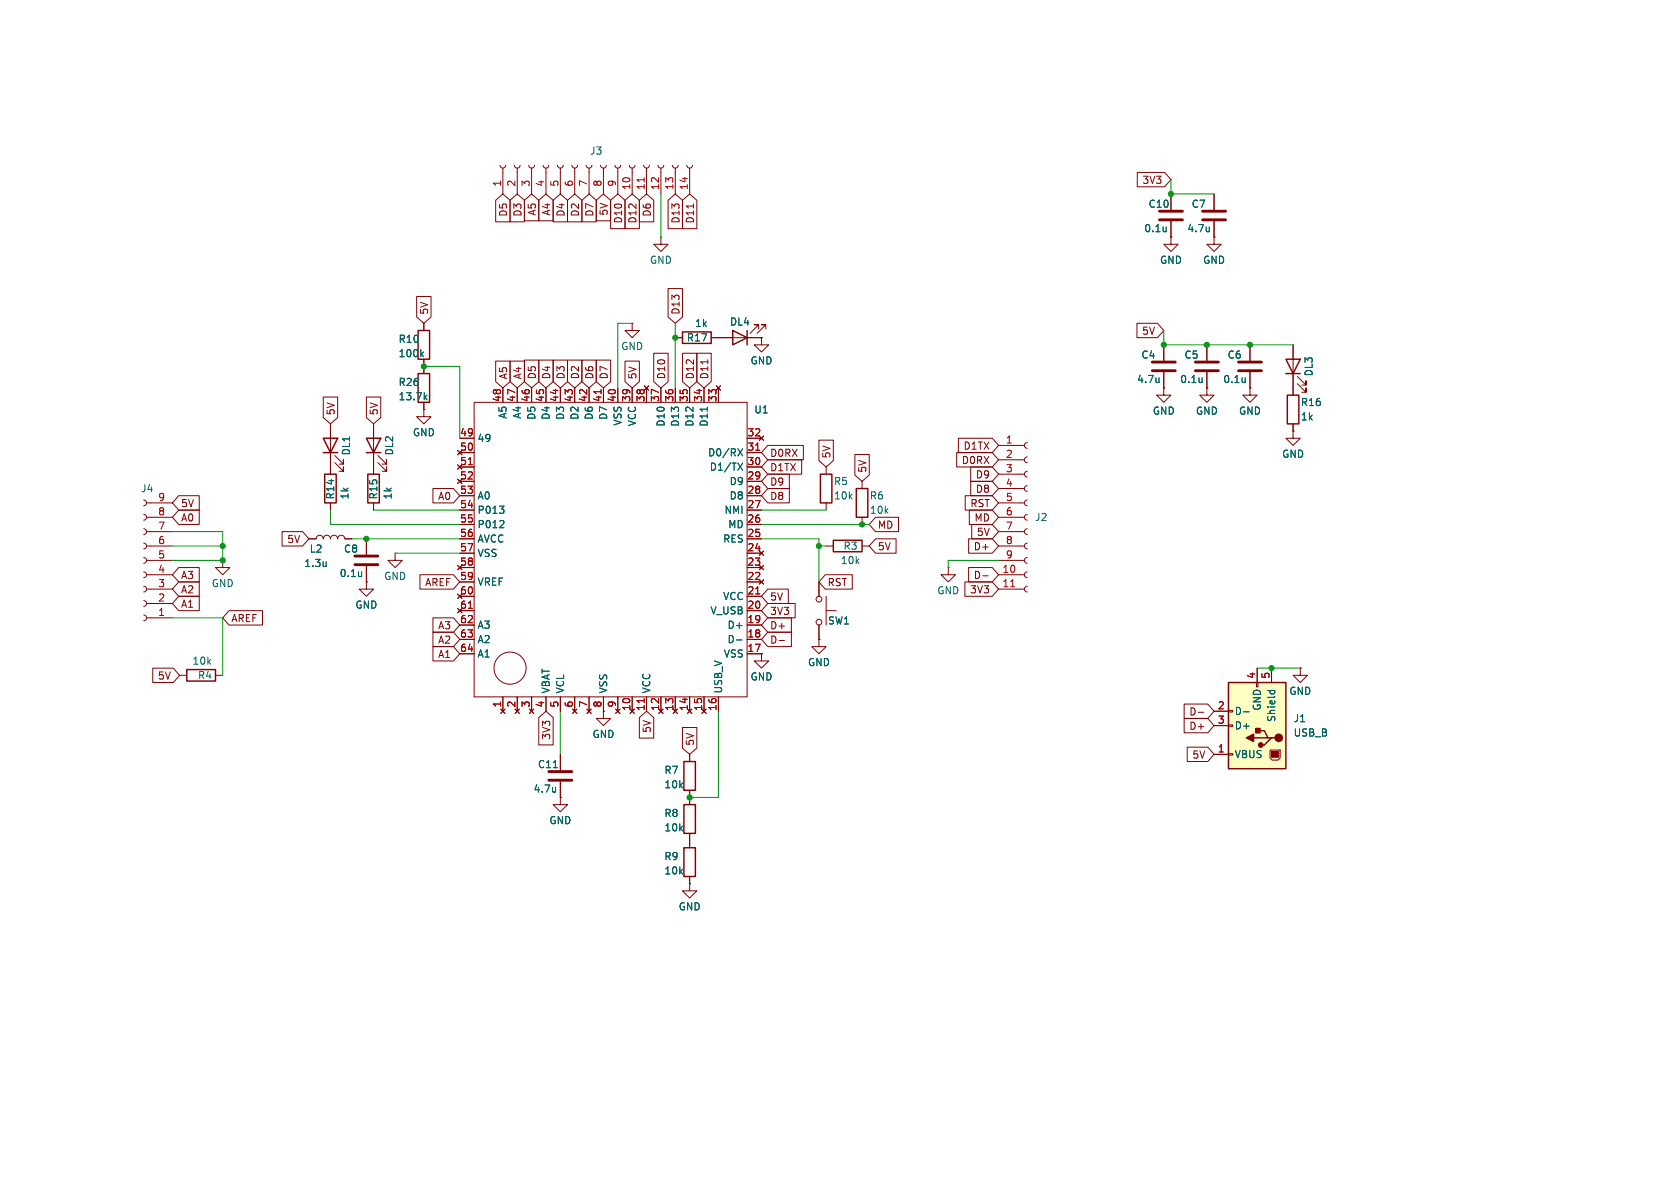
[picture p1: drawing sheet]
<svg xmlns="http://www.w3.org/2000/svg" width="297mm" height="210mm" viewBox="0 0 297 210" stroke-linecap="round" stroke-linejoin="round" font-family="sans-serif">
<path d="M73.9 58.4h2v5.1h-2zM120.6 58.7h5.1v2h-5.1zM129.5 58.4l2.6 1.3-2.6 1.3zM132.1 58.4v2.6M73.9 66h2v5.1h-2zM120.9 134.6h2v5.1h-2zM120.9 149.9h2v5h-2z" fill="none" stroke="#840000" stroke-width=".25"/>
<g fill="none" stroke="#840000" stroke-width=".18">
<path d="M74.9 57.2v1.2M119.4 59.7h1.2M125.7 59.7h8.9M134.1 58.2v-.8h-.8h.8l-1.5 1.5M134.6 59.7v1.3h1.3l-1.3 1.2-1.3-1.2h1.3M134.6 59.7h.1M135.4 58.2v-.8h-.8h.8l-1.5 1.5M74.9 63.5v2.5M74.9 71.1v1.3M81.3 77.5h2.5M83.8 71.1h48.3v52.1h-48.3zM88.9 68.6v2.5"/>
<path d="M91.4 68.6v2.5M94 68.6v2.5M96.5 68.6v2.5M99.1 68.6v2.5M101.6 68.6v2.5M104.1 68.6v2.5M106.7 68.6v2.5M109.2 68.6v2.5M111.8 68.6v2.5M113.9 68.2l.8 .8M114.3 68.6v2.5M114.7 68.2l-.8 .8"/>
<path d="M116.8 68.6v2.5M119.4 68.6v2.5M121.9 68.6v2.5M124.5 68.6v2.5M126.6 68.2l.8 .8M127 68.6v2.5M127.4 68.2l-.8 .8M132.1 77.5h2.5M134.2 77.1l.8 .8M135 77.1l-.8 .8M228.6 76.2v1.3h1.3l-1.3 1.2-1.3-1.2h1.3M228.6 76.2h.1"/>
<path d="M81.3 97.8h2.5M81.3 95.3h2.5M81.3 92.7h2.5M81.3 90.2h2.5M81.3 87.6h2.5M81.3 85.1h2.5M81.3 82.6h2.5M81.3 80h2.5M132.1 97.8h2.5M132.1 95.3h2.5M132.1 92.7h2.5M132.1 90.2h2.5"/>
<path d="M132.1 87.6h2.5M132.1 85.1h2.5M132.1 82.6h2.5M132.1 80h2.5M134.2 99.9l.8 .8M134.2 97.4l.8 .8M135 99.9l-.8 .8M135 97.4l-.8 .8M81.3 115.6h2.5M81.3 113h2.5M81.3 110.5h2.5M81.3 108h2.5"/>
<path d="M81.3 105.4h2.5M81.3 102.9h2.5M81.3 100.3h2.5M132.1 115.6h2.5M132.1 113h2.5M132.1 110.5h2.5M132.1 108h2.5M132.1 105.4h2.5M132.1 102.9h2.5M132.1 100.3h2.5M134.2 102.5l.8 .8M134.6 115.6v1.2h1.3l-1.3 1.3-1.3-1.3h1.3"/>
<path d="M134.6 115.6h.1M135 102.5l-.8 .8M144.8 113v1.3h1.2l-1.2 1.3-1.3-1.3h1.3M144.8 113h.1M144.8 102.9v2.5M144.8 110.5v2.5M146 108h1.8M146 105.4v5.1M88.5 125.3l.8 .8M88.9 123.2v2.5M89.3 125.3l-.8 .8M91.1 125.3l.7 .8"/>
<path d="M91.4 123.2v2.5M91.8 125.3l-.7 .8M93.6 125.3l.8 .8M94 123.2v2.5M94.4 125.3l-.8 .8M96.5 123.2v2.5M99.1 123.2v2.5M99.1 133.4v2.7M99.1 138.2v2.8M101.2 125.3l.8 .8M101.6 123.2v2.5M102 125.3l-.8 .8"/>
<path d="M103.8 125.3l.7 .8M104.1 123.2v2.5M104.5 125.3l-.7 .8M106.7 125.7v1.3h1.2l-1.2 1.3-1.3-1.3h1.3M106.7 125.7h.1M106.7 123.2v2.5M108.8 125.3l.8 .8M109.2 123.2v2.5M109.6 125.3l-.8 .8M111.8 123.2v2.5M114.3 123.2v2.5M116.5 125.3l.7 .8"/>
<path d="M116.8 123.2v2.5M117.2 125.3l-.7 .8M119.4 123.2v2.5M121.5 125.3l.8 .8M121.9 123.2v2.5M121.9 133.4v1.2M121.9 139.7v1.3M122.3 125.3l-.8 .8M124.5 123.2v2.5M127 123.2v2.5M99.1 141v1.2h1.2l-1.2 1.3-1.3-1.3h1.3M99.1 141h.1"/>
<path d="M121.9 156.2v1.3h1.3l-1.3 1.3-1.3-1.3h1.3M121.9 156.2h.1M121.9 148.6v1.3M121.9 154.9v1.3"/>
<circle cx="90.2" cy="118.1" r="2.84"/>
<circle cx="144.8" cy="105.9" r=".51"/>
<circle cx="144.8" cy="110" r=".51"/>
</g>
<g fill="none" stroke="#006464" stroke-width=".18">
<path d="M74.5 62.6l.4 .5M74.9 62.2l-.5 .5M75.1 70.2l.4 .5M75.5 69.8l-.5 .5M125 72v.7M130.4 79.3l.9 1.3M131.3 79.3l-.9 1.3M88.3 89.5h.8l-.4 .5M89 90l.1 .2-.1 .5M89 92.1l.1 .2-.1 .3-.7 .7h.8M130.4 81.9l.9 1.2M131.3 81.9l-.9 1.2"/>
<path d="M130.2 113.1h1M97.8 135.7h.8M98.2 139.2v.8M98.2 139.9v.1"/>
</g>
<path d="M97 137.9h4.1M97 136.4h4.1" fill="none" stroke="#840000" stroke-width=".51"/>
<path d="M106.3 68.9v.7M133.6 79.6h.7M82.8 82.1h.7M82.8 107.5h.7M133.6 105h.7M113.9 123.5v.7" fill="none" stroke="#a90000" stroke-width=".18"/>
<path d="M217.2 120.7h10.1v15.2h-10.1z" fill="#ffffc2"/>
<g fill="none" stroke="#840000" stroke-width=".25">
<path d="M57.1 77.5h2.6l-1.3 2.5zM64.8 77.5h2.5l-1.3 2.5zM227.3 63.5h2.6l-1.3 2.5zM227.3 66h2.6M227.6 69.9h2v5h-2zM57.1 80h2.6M57.4 83.8h2v5.1h-2zM64.8 80h2.5M65 83.8h2.1v5.1h-2.1zM145 83.8h2.1v5.1h-2.1zM147.3 95.5h5.1v2h-5.1zM151.4 86.4h2v5h-2z"/>
<path d="M33 118.4h5.1v2h-5.1zM217.2 120.7h10.1v15.2h-10.1zM221.6 130.4h2.6M222.2 129.2h1.3l.7 1.2h.6M225.4 130.4h-.6l-1.3 1.3h-.6M120.9 142.2h2v5.1h-2z"/>
</g>
<g fill="#840000" stroke="#840000" stroke-width=".25">
<path d="M220.3 130.4l1.3-.6v1.3z"/>
<path d="M222 128.8h.8v.7h-.8z"/>
<circle cx="226.1" cy="130.4" r=".63"/>
<circle cx="222.9" cy="131.7" r=".38"/>
</g>
<path d="M224.8 132.8h1.3v1.1h-1.3z" fill="#840000" stroke="#840000" stroke-width=".18"/>
<g fill="none" stroke="#840000" stroke-width=".18">
<path d="M87.6 35.4l1.3-1.1 1.3 1.1v3.8h-2.6zM88.4 29.2l.1 .4 .4 .1 .4-.1 .1-.4M88.9 29.7v4.6M90.2 35.4l1.2-1.1 1.3 1.1v3.8h-2.5zM90.9 29.2l.2 .4 .3 .1 .4-.1 .1-.4M91.4 29.7v4.6M92.7 35.4l1.3-1.1 1.3 1.1v3.6h-2.6zM93.5 29.2l.1 .4 .4 .1 .3-.1 .2-.4M94 29.7v4.6M95.2 35.4l1.3-1.1 1.3 1.1v3.6h-2.6zM96 29.2l.2 .4 .3 .1 .4-.1 .1-.4M96.5 29.7v4.6"/>
<path d="M97.8 35.4l1.3-1.1 1.2 1.1v3.8h-2.5zM98.6 29.2l.1 .4 .4 .1 .3-.1 .2-.4M99.1 29.7v4.6M100.3 35.4l1.3-1.1 1.3 1.1v3.8h-2.6zM101.1 29.2l.1 .4 .4 .1 .4-.1 .1-.4M101.6 29.7v4.6M102.9 35.4l1.2-1.1 1.3 1.1v3.8h-2.5zM103.6 29.2l.2 .4 .3 .1 .4-.1 .1-.4M104.1 29.7v4.6M105.4 35.4l1.3-1.1 1.3 1.1v3.6h-2.6zM106.2 29.2l.1 .4 .4 .1 .3-.1 .2-.4M106.7 29.7v4.6"/>
<path d="M107.9 35.4l1.3-1.1 1.3 1.1v5h-2.6zM108.7 29.2l.2 .4 .3 .1 .4-.1 .1-.4M109.2 29.7v4.6M110.5 35.4l1.3-1.1 1.2 1.1v5h-2.5zM111.3 29.2l.1 .4 .4 .1 .3-.1 .2-.4M111.8 29.7v4.6M113 35.4l1.3-1.1 1.3 1.1v3.8h-2.6zM113.8 29.2l.1 .4 .4 .1 .4-.1 .1-.4M114.3 29.7v4.6M116.3 29.2l.2 .4 .3 .1 .4-.1 .1-.4M116.8 29.7v4.6M118.1 35.4l1.3-1.1 1.3 1.1v5h-2.6z"/>
<path d="M118.9 29.2l.1 .4 .4 .1 .3-.1 .2-.4M119.4 29.7v4.6M120.6 35.4l1.3-1.1 1.3 1.1v5h-2.6zM121.4 29.2l.2 .4 .3 .1 .4-.1 .1-.4M121.9 29.7v4.6M122.6 36.1v.7M201.1 30.5h4.8l1.1 1.3-1.1 1.2h-4.8zM207 34.3v2.8M207 39.1v2.8M214.6 34.3v2.8M214.6 39.1v2.8M73.7 52.4h2.5v3.6l-1.3 1.2-1.2-1.2z"/>
<path d="M74.9 57.2v1.2M111.8 57.2v1.2h1.2l-1.2 1.3-1.3-1.3h1.3M111.8 57.2h.1M116.8 41.9v1.3h1.3l-1.3 1.3-1.2-1.3h1.2M116.8 41.9h.1M118.1 51h2.6v5l-1.3 1.2-1.3-1.2zM119.4 59.7h1.2M125.7 59.7h3.8M132.1 59.7h2.5M134.6 59.7h.1M201 57.1h3.6l1.1 1.3-1.1 1.3h-3.6zM207 41.9v1.3h1.3l-1.3 1.3-1.3-1.3h1.3"/>
<path d="M207 41.9h.1M214.6 41.9v1.3h1.3l-1.3 1.3-1.2-1.3h1.2M214.6 41.9h.1M57.1 70.2h2.6v3.6l-1.3 1.1-1.3-1.1zM58.4 74.9v8.9M64.8 70.2h2.5v3.6l-1.3 1.1-1.2-1.1zM66 74.9v8.9M74.9 72.4v1.3h1.3l-1.3 1.2-1.2-1.2h1.2M74.9 72.4h.1M74.9 63.5v2.5M74.9 71.1v1.3M81.3 77.5h2.5"/>
<path d="M87.6 63.8h2.6v3.7l-1.3 1.1-1.3-1.1zM88.9 68.6v2.5M90.2 63.8h2.5v3.7l-1.3 1.1-1.2-1.1zM91.4 68.6v2.5M92.7 63.7h2.6v3.8l-1.3 1.1-1.3-1.1zM94 68.6v2.5M95.2 63.7h2.6v3.8l-1.3 1.1-1.3-1.1zM96.5 68.6v2.5M97.8 63.7h2.5v3.8l-1.2 1.1-1.3-1.1zM99.1 68.6v2.5M100.3 63.7h2.6v3.8l-1.3 1.1-1.3-1.1zM101.6 68.6v2.5"/>
<path d="M102.9 63.7h2.5v3.8l-1.3 1.1-1.2-1.1zM104.1 68.6v2.5M105.4 63.7h2.6v3.8l-1.3 1.1-1.3-1.1zM106.7 68.6v2.5M109.2 68.6v2.5M110.5 63.8h2.5v3.7l-1.2 1.1-1.3-1.1zM111.8 68.6v2.5M113.9 68.2l.8 .8M114.3 68.6v2.5M114.7 68.2l-.8 .8M115.6 62.4h2.5v5.1l-1.3 1.1-1.2-1.1zM116.8 68.6v2.5"/>
<path d="M119.4 68.6v2.5M120.6 62.4h2.6v5.1l-1.3 1.1-1.3-1.1zM121.9 68.6v2.5M123.2 62.4h2.5v5.1l-1.2 1.1-1.3-1.1zM124.5 68.6v2.5M125.1 63.6v.7M126.6 68.2l.8 .8M127 68.6v2.5M127.4 68.2l-.8 .8M132.1 77.5h2.5M134.2 77.1l.8 .8M135 77.1l-.8 .8"/>
<path d="M135.7 78.7h6.3v2.6h-6.3l-1.1-1.3zM144.8 77.8h2.5v3.6l-1.3 1.2-1.2-1.2zM169.4 77.5h6l1.1 1.2-1.1 1.3h-6zM176.5 78.7h4.6M181.6 78.2l-.3 .2-.2 .3 .2 .4 .3 .1M205.7 68.6v1.3h1.3l-1.3 1.2-1.2-1.2h1.2M205.7 68.6h.1M205.7 61v2.8M205.7 65.8v2.8M213.4 68.6v1.3h1.2l-1.2 1.2-1.3-1.2h1.3M213.4 68.6h.1M213.4 61v2.8"/>
<path d="M213.4 65.8v2.8M221 68.6v1.3h1.2l-1.2 1.2-1.3-1.2h1.3M221 68.6h.1M221 61v2.8M221 65.8v2.8M228.6 76.2h.1M228.6 61v8.9M228.6 74.9v1.3M229.4 67.8l1.5 1.5v-.7v.7h-.8M229.4 66.5l1.5 1.6v-.8v.8h-.8M25.4 88.4l.4 .1 .1 .4-.1 .4-.4 .1M25.4 90.9l.4 .2 .1 .3-.1 .4-.4 .1"/>
<path d="M25.4 93.5l.4 .1 .1 .4-.1 .3-.4 .2M25.4 96l.4 .2 .1 .3-.1 .4-.4 .1M25.4 98.6l.4 .1 .1 .4-.1 .3-.4 .2M25.9 99.1h4.6M25.9 96.5h4.6M25.9 94h4.6M25.9 91.4h4.6M25.9 88.9h4.6M31.6 90.2h3.6v2.5h-3.6l-1.1-1.3zM31.6 87.6h3.6v2.6h-3.6l-1.1-1.3zM39.4 99.1v1.2h1.2l-1.2 1.3-1.3-1.3h1.3M39.4 99.1h.1"/>
<path d="M49.9 94h3.6l1.1 1.3-1.1 1.2h-3.6zM54.6 95.3h1.3a.64 .64 0 0 1 .6-.7 .64 .64 0 0 1 .6 .7 .64 .64 0 0 1 .7-.7 .64 .64 0 0 1 .6 .7 .64 .64 0 0 1 .7-.7 .64 .64 0 0 1 .6 .7 .64 .64 0 0 1 .6-.7 .64 .64 0 0 1 .7 .7h1.2M58.4 88.9v1.3M59.2 81.8l1.5 1.5v-.7v.7h-.8M59.2 80.5l1.5 1.5v-.7v.7h-.8M64.8 95.3v2.7M66 88.9v1.3M66.8 81.8l1.5 1.5v-.7v.7h-.7M66.8 80.5l1.5 1.5v-.7v.7h-.7M69.8 97.8v1.3h1.3l-1.3 1.2-1.2-1.2h1.2M69.8 97.8h.1M76.5 86.4h3.7l1.1 1.2-1.1 1.3h-3.7z"/>
<path d="M81.3 95.3h2.5M81.3 97.8h2.5M81.3 92.7h2.5M81.3 90.2h2.5M81.3 87.6h2.5M81.3 85.1h2.5M81.3 82.6h2.5M81.3 80h2.5M132.1 95.3h2.5M132.1 97.8h2.5M132.1 92.7h2.5M132.1 90.2h2.5"/>
<path d="M132.1 87.6h2.5M132.1 85.1h2.5M132.1 82.6h2.5M132.1 80h2.5M134.2 99.9l.8 .8M134.2 97.4l.8 .8M135 99.9l-.8 .8M135 97.4l-.8 .8M135.7 86.4h3.8v2.5h-3.8l-1.1-1.3zM135.7 81.3h6v2.5h-6l-1.1-1.2zM135.7 83.8h3.8v2.6h-3.8l-1.1-1.3zM146 96.5h1.3"/>
<path d="M146 82.6v1.2M146 88.9v1.3M151.1 80.3h2.6v3.7l-1.3 1.1-1.3-1.1zM152.4 96.5h1.3M152.4 85.1v1.3M152.4 91.4v1.3M154.8 95.2h3.6v2.6h-3.6l-1.1-1.3zM154.8 91.4h4v2.6h-4l-1.1-1.3zM169.1 80h6.3l1.1 1.3-1.1 1.3h-6.3zM170.6 87.6h4.8l1.1 1.3-1.1 1.3h-4.8zM171.2 95.2h4.2l1.1 1.3-1.1 1.3h-4.2zM171.4 90.2h4l1.1 1.2-1.1 1.3h-4z"/>
<path d="M171.6 82.5h3.8l1.1 1.3-1.1 1.3h-3.8zM171.6 85.1h3.8l1.1 1.3-1.1 1.2h-3.8zM171.8 92.7h3.6l1.1 1.3-1.1 1.3h-3.6zM176.5 99.1h4.6M176.5 96.5h4.6M176.5 94h4.6M176.5 91.4h4.6M176.5 88.9h4.6M176.5 86.4h4.6M176.5 83.8h4.6M176.5 81.3h4.6M181.6 98.6l-.3 .1-.2 .4 .2 .3 .3 .2"/>
<path d="M181.6 96l-.3 .2-.2 .3 .2 .4 .3 .1M181.6 93.5l-.3 .1-.2 .4 .2 .3 .3 .2M181.6 90.9l-.3 .2-.2 .3 .2 .4 .3 .1M181.6 88.4l-.3 .1-.2 .4 .2 .4 .3 .1M181.6 85.9l-.3 .1-.2 .4 .2 .3 .3 .2M181.6 83.3l-.3 .2-.2 .3 .2 .4 .3 .1M181.6 80.8l-.3 .1-.2 .4 .2 .3 .3 .2M25.4 101.1l.4 .1 .1 .4-.1 .4-.4 .1M25.4 103.6l.4 .2 .1 .3-.1 .4-.4 .1M25.4 106.2l.4 .1 .1 .4-.1 .3-.4 .2M25.4 108.7l.4 .2 .1 .3-.1 .4-.4 .1M25.9 104.1h4.6"/>
<path d="M25.9 101.6h4.6M25.9 106.7h4.6M25.9 109.2h4.6M27 118.1h3.6l1.1 1.3-1.1 1.3h-3.6zM31.6 100.3h3.6v2.6h-3.6l-1.1-1.3zM31.6 102.9h3.6v2.5h-3.6l-1.1-1.3zM31.6 105.4h3.6v2.6h-3.6l-1.1-1.3zM31.7 119.4h1.3M38.1 119.4h1.3M40.5 107.9h5.9v2.6h-5.9l-1.1-1.3zM64.8 102.9v1.2h1.2l-1.2 1.3-1.3-1.3h1.3M64.8 102.9h.1"/>
<path d="M64.8 100.1v2.8M74.2 101.6h6l1.1 1.3-1.1 1.2h-6zM76.5 114.3h3.7l1.1 1.3-1.1 1.2h-3.7zM76.5 109.2h3.7l1.1 1.3-1.1 1.3h-3.7zM76.5 111.8h3.7l1.1 1.2-1.1 1.3h-3.7zM81.3 115.6h2.5M81.3 113h2.5M81.3 110.5h2.5M81.3 108h2.5M81.3 105.4h2.5M81.3 102.9h2.5M81.3 100.3h2.5"/>
<path d="M132.1 115.6h2.5M132.1 113h2.5M132.1 110.5h2.5M132.1 108h2.5M132.1 105.4h2.5M132.1 102.9h2.5M132.1 100.3h2.5M134.2 102.5l.8 .8M134.6 115.6h.1M135 102.5l-.8 .8M135.7 106.7h4.9v2.5h-4.9l-1.1-1.2zM135.7 111.8h4.2v2.5h-4.2l-1.1-1.3z"/>
<path d="M135.7 109.2h4.2v2.6h-4.2l-1.1-1.3zM135.7 104.1h3.7v2.6h-3.7l-1.1-1.3zM137.7 113.2h1M144.8 113h.1M144.8 102.9v2.5M144.8 110.5v2.5M145.9 101.6h4.8v2.5h-4.8l-1.1-1.2zM167.6 100.3v1.3h1.3l-1.3 1.3-1.2-1.3h1.2M167.6 100.3h.1M170.6 102.9h4.8l1.1 1.2-1.1 1.3h-4.8zM171.2 100.3h4.2l1.1 1.3-1.1 1.3h-4.2zM173.7 101.8h1"/>
<path d="M176.5 104.1h4.6M176.5 101.6h4.6M181.6 103.6l-.3 .2-.2 .3 .2 .4 .3 .1M181.6 101.1l-.3 .1-.2 .4 .2 .4 .3 .1M222.2 118.1v2.6M224.8 118.1v2.6M229.9 118.1v1.3h1.2l-1.2 1.3-1.3-1.3h1.3M229.9 118.1h.1M88.5 125.3l.8 .8M88.9 123.2v2.5M89.3 125.3l-.8 .8M91.1 125.3l.7 .8"/>
<path d="M91.4 123.2v2.5M91.8 125.3l-.7 .8M93.6 125.3l.8 .8M94 123.2v2.5M94.4 125.3l-.8 .8M95.2 126.8l1.3-1.1 1.3 1.1v4.9h-2.6zM96.5 123.2v2.5M99.1 123.2v2.5M99.1 133.4v2.7M99.1 138.2v2.8M101.2 125.3l.8 .8M101.6 123.2v2.5"/>
<path d="M102 125.3l-.8 .8M103.8 125.3l.7 .8M104.1 123.2v2.5M104.5 125.3l-.7 .8M106.7 125.7h.1M106.7 123.2v2.5M108.8 125.3l.8 .8M109.2 123.2v2.5M109.6 125.3l-.8 .8M111.8 123.2v2.5M113 126.8l1.3-1.1 1.3 1.1v3.7h-2.6zM114.3 123.2v2.5"/>
<path d="M116.5 125.3l.7 .8M116.8 123.2v2.5M117.2 125.3l-.7 .8M119.4 123.2v2.5M120.6 128.6h2.6v3.6l-1.3 1.2-1.3-1.2zM121.5 125.3l.8 .8M121.9 123.2v2.5M121.9 133.4v1.2M121.9 139.7v2.5M122.3 125.3l-.8 .8M124.5 123.2v2.5M127 123.2v2.5"/>
<path d="M209.3 124.5h4.2l1.1 1.2-1.1 1.3h-4.2zM209.3 127h4.2l1.1 1.3-1.1 1.2h-4.2zM209.9 132.1h3.6l1.1 1.3-1.1 1.2h-3.6zM211.8 125.9h1M214.6 133.4h2.6M214.6 125.7h2.6M214.6 128.3h2.6M217.2 125.6h.7v.3h-.7zM217.2 128.1h.7v.3h-.7zM217.2 133.2h.7v.3h-.7zM222.1 120.7h.3v.7h-.3zM224.5 132.6h1.8v1.4l-.4 .4h-1l-.4-.4z"/>
<path d="M99.1 141h.1M121.9 156.2h.1M121.9 147.3v2.6M121.9 154.9v1.3"/>
</g>
<g fill="none" stroke="#006464" stroke-width=".18">
<path d="M206.2 40.1v.9M206.2 40.8l-.1 .1M213.8 40.1v.9M213.8 40.8l-.1 .1M74.5 62.6l.4 .5M74.9 62.2l-.5 .5M75.1 70.2l.4 .5M75.5 69.8l-.5 .5M125 72v.7M130.4 79.3l.9 1.3M131.3 79.3l-.9 1.3M204.9 66.8v.8"/>
<path d="M204.9 67.5l-.1 .1M212.5 66.8v.8M212.5 67.5v.1M220.1 66.8v.8M220.1 67.5v.1M57.7 99.3v.8M88.3 89.5h.8l-.4 .5M89 90l.1 .2-.1 .5M89 92.1l.1 .2-.1 .3-.7 .7h.8M130.4 81.9l.9 1.2M131.3 81.9l-.9 1.2M57.7 100l-.1 .1"/>
<path d="M63.9 101.1v.8M63.9 101.8v.1M130.2 113.1h1M97.8 135.7h.8M98.2 139.2v.8M98.2 139.9v.1M219.9 125.8h.9M224.1 122.1h1.3M224.6 122.1l-.1 .3M225.3 122.1l.1 .3"/>
</g>
<path d="M113.9 31.4v.7M106.3 68.9v.7M133.6 79.6h.7M82.8 82.1h.7M82.8 107.5h.7M133.6 105h.7M178.7 103.7h.7M113.9 123.5v.7" fill="none" stroke="#a90000" stroke-width=".18"/>
<path d="M205 38.9h4M205 37.3h4M212.6 38.9h4.1M212.6 37.3h4.1M203.7 65.5h4.1M203.7 64h4.1M211.3 65.5h4.1M211.3 64h4.1M218.9 65.5h4.1M218.9 64h4.1M62.7 99.8h4.1M62.7 98.3h4.1" fill="none" stroke="#840000" stroke-width=".51"/>
<g fill="none" stroke="#009600" stroke-width=".18">
<path d="M116.8 34.3v7.6M207 31.8v2.5h7.6M111.8 57.2h-2.6v11.4M119.4 57.2v11.4M205.7 58.4v2.6h22.9M74.9 64.8h6.4v12.7M30.5 94h8.9v5.1h-8.9M30.5 96.5h8.9M58.4 90.2v2.5h22.9M62.2 95.3h19.1M66 90.2h15.3M69.8 97.8h11.5"/>
<path d="M134.6 95.3h10.2v7.6M134.6 92.7h19.1M134.6 90.2h11.4M144.8 96.5h1.2M176.5 99.1h-8.9v1.2M30.5 109.2h8.9v10.2M222.2 118.1h7.7M99.1 125.7v7.7M127 125.7v15.3h-5.1"/>
</g>
<g fill="#009600" stroke="#009600" stroke-width=".18">
<circle cx="64.8" cy="95.3" r=".46"/>
<circle cx="39.4" cy="96.5" r=".46"/>
<circle cx="39.4" cy="99.1" r=".46"/>
<circle cx="224.8" cy="118.1" r=".46"/>
<circle cx="119.4" cy="59.7" r=".46"/>
<circle cx="74.9" cy="64.8" r=".46"/>
<circle cx="121.9" cy="141" r=".46"/>
<circle cx="152.4" cy="92.7" r=".46"/>
<circle cx="144.8" cy="96.5" r=".46"/>
<circle cx="205.7" cy="61" r=".46"/>
<circle cx="207" cy="34.3" r=".46"/>
<circle cx="221" cy="61" r=".46"/>
<circle cx="213.4" cy="61" r=".46"/>
</g>
<g font-size="1.8" fill="#006464">
<text x="104.2" y="27.5">J3</text>
<text x="202.2" y="41.2">0.1u</text>
<text x="203" y="36.9">C10</text>
<text x="209.8" y="41.2">4.7u</text>
<text x="210.6" y="36.9">C7</text>
<text x="114.8" y="46.8">GND</text>
<text x="205" y="46.8">GND</text>
<text x="212.6" y="46.8">GND</text>
<text x="122.8" y="58">1k</text>
<text x="129" y="57.8">DL4</text>
<text x="70.4" y="60.8">R10</text>
<text x="70.4" y="63.3">100k</text>
<text x="109.7" y="62.1">GND</text>
<text x="121.3" y="60.6">R17</text>
<text x="132.6" y="64.6">GND</text>
<text x="201.7" y="63.6">C4</text>
<text x="209.3" y="63.6">C5</text>
<text x="216.9" y="63.6">C6</text>
<text x="70.4" y="68.4">R26</text>
<text x="70.4" y="71">13.7k</text>
<text x="200.9" y="67.9">4.7u</text>
<text x="208.5" y="67.9">0.1u</text>
<text x="216.2" y="67.9">0.1u</text>
<text x="229.9" y="72">R16</text>
<text x="232.3" y="66.6" transform="rotate(-90 232.3 66.6)">DL3</text>
<text x="72.9" y="77.3">GND</text>
<text x="89.8" y="74.1" transform="rotate(-90 89.8 74.1)">A5</text>
<text x="92.3" y="74.1" transform="rotate(-90 92.3 74.1)">A4</text>
<text x="94.8" y="74.3" transform="rotate(-90 94.8 74.3)">D5</text>
<text x="97.4" y="74.3" transform="rotate(-90 97.4 74.3)">D4</text>
<text x="99.9" y="74.3" transform="rotate(-90 99.9 74.3)">D3</text>
<text x="102.5" y="74.3" transform="rotate(-90 102.5 74.3)">D2</text>
<text x="105" y="74.3" transform="rotate(-90 105 74.3)">D6</text>
<text x="107.5" y="74.3" transform="rotate(-90 107.5 74.3)">D7</text>
<text x="110.1" y="75.3" transform="rotate(-90 110.1 75.3)">VSS</text>
<text x="112.6" y="75.5" transform="rotate(-90 112.6 75.5)">VCC</text>
<text x="117.7" y="75.5" transform="rotate(-90 117.7 75.5)">D10</text>
<text x="120.2" y="75.5" transform="rotate(-90 120.2 75.5)">D13</text>
<text x="122.8" y="75.5" transform="rotate(-90 122.8 75.5)">D12</text>
<text x="125.3" y="75.5" transform="rotate(-90 125.3 75.5)">D11</text>
<text x="133.2" y="73.3">U1</text>
<text x="203.7" y="73.5">GND</text>
<text x="211.3" y="73.5">GND</text>
<text x="218.9" y="73.5">GND</text>
<text x="229.9" y="74.5">1k</text>
<text x="62.1" y="80.6" transform="rotate(-90 62.1 80.6)">DL1</text>
<text x="69.7" y="80.6" transform="rotate(-90 69.7 80.6)">DL2</text>
<text x="84.3" y="78.3">49</text>
<text x="125.1" y="80.9">D0/RX</text>
<text x="125.4" y="83.4">D1/TX</text>
<text x="226.6" y="81.1">GND</text>
<text x="24.8" y="87.2">J4</text>
<text x="59.3" y="88.4" transform="rotate(-90 59.3 88.4)">R14</text>
<text x="61.8" y="88.4" transform="rotate(-90 61.8 88.4)">1k</text>
<text x="66.9" y="88.4" transform="rotate(-90 66.9 88.4)">R15</text>
<text x="69.4" y="88.4" transform="rotate(-90 69.4 88.4)">1k</text>
<text x="84.3" y="88.5">A0</text>
<text x="128.9" y="88.5">D8</text>
<text x="128.9" y="86">D9</text>
<text x="147.3" y="86">R5</text>
<text x="147.3" y="88.5">10k</text>
<text x="153.7" y="88.5">R6</text>
<text x="84.3" y="91">P013</text>
<text x="84.3" y="93.6">P012</text>
<text x="128" y="91">NMI</text>
<text x="128.6" y="93.6">MD</text>
<text x="153.7" y="91">10k</text>
<text x="182.9" y="92.3">J2</text>
<text x="53.7" y="100.4">1.3u</text>
<text x="54.7" y="97.9">L2</text>
<text x="60.7" y="97.9">C8</text>
<text x="84.3" y="96.1">AVCC</text>
<text x="84.3" y="98.7">VSS</text>
<text x="127.7" y="96.1">RES</text>
<text x="148.5" y="99.9">10k</text>
<text x="149" y="97.4">R3</text>
<text x="37.3" y="104">GND</text>
<text x="60" y="102.2">0.1u</text>
<text x="62.7" y="107.8">GND</text>
<text x="67.8" y="102.7">GND</text>
<text x="84.3" y="103.7">VREF</text>
<text x="127.7" y="106.3">VCC</text>
<text x="165.6" y="105.3">GND</text>
<text x="84.3" y="111.4">A3</text>
<text x="84.3" y="113.9">A2</text>
<text x="125.5" y="108.8">V_USB</text>
<text x="128.5" y="113.9">D-</text>
<text x="128.5" y="111.4">D+</text>
<text x="146.3" y="110.6">SW1</text>
<text x="33.9" y="117.7">10k</text>
<text x="84.3" y="116.4">A1</text>
<text x="127.9" y="116.4">VSS</text>
<text x="142.7" y="118">GND</text>
<text x="34.9" y="120.2">R4</text>
<text x="97.4" y="122.7" transform="rotate(-90 97.4 122.7)">VBAT</text>
<text x="99.9" y="122.7" transform="rotate(-90 99.9 122.7)">VCL</text>
<text x="107.5" y="122.7" transform="rotate(-90 107.5 122.7)">VSS</text>
<text x="115.2" y="122.7" transform="rotate(-90 115.2 122.7)">VCC</text>
<text x="127.9" y="122.7" transform="rotate(-90 127.9 122.7)">USB_V</text>
<text x="132.6" y="120.5">GND</text>
<text x="223.1" y="125.7" transform="rotate(-90 223.1 125.7)">GND</text>
<text x="227.8" y="123">GND</text>
<text x="104.6" y="130.7">GND</text>
<text x="218.2" y="126.6">D-</text>
<text x="218.2" y="129.1">D+</text>
<text x="225.7" y="127.7" transform="rotate(-90 225.7 127.7)">Shield</text>
<text x="228.6" y="127.9">J1</text>
<text x="228.6" y="130.4">USB_B</text>
<text x="95" y="136">C11</text>
<text x="117.4" y="137">R7</text>
<text x="218.2" y="134.2">VBUS</text>
<text x="94.2" y="140.3">4.7u</text>
<text x="117.4" y="139.5">10k</text>
<text x="97" y="145.9">GND</text>
<text x="117.4" y="144.6">R8</text>
<text x="117.4" y="147.2">10k</text>
<text x="117.4" y="152.2">R9</text>
<text x="117.4" y="154.8">10k</text>
<text x="119.9" y="161.1">GND</text>
</g>
<g font-size="1.8" fill="#a90000">
<text x="88.6" y="33.1" transform="rotate(-90 88.6 33.1)">1</text>
<text x="91.2" y="33.1" transform="rotate(-90 91.2 33.1)">2</text>
<text x="93.7" y="33.1" transform="rotate(-90 93.7 33.1)">3</text>
<text x="96.3" y="33.1" transform="rotate(-90 96.3 33.1)">4</text>
<text x="98.8" y="33.1" transform="rotate(-90 98.8 33.1)">5</text>
<text x="101.3" y="33.1" transform="rotate(-90 101.3 33.1)">6</text>
<text x="103.9" y="33.1" transform="rotate(-90 103.9 33.1)">7</text>
<text x="106.4" y="33.1" transform="rotate(-90 106.4 33.1)">8</text>
<text x="109" y="33.1" transform="rotate(-90 109 33.1)">9</text>
<text x="111.5" y="33.7" transform="rotate(-90 111.5 33.7)">10</text>
<text x="114" y="33.7" transform="rotate(-90 114 33.7)">11</text>
<text x="116.6" y="33.7" transform="rotate(-90 116.6 33.7)">12</text>
<text x="119.1" y="33.7" transform="rotate(-90 119.1 33.7)">13</text>
<text x="121.7" y="33.7" transform="rotate(-90 121.7 33.7)">14</text>
<text x="88.6" y="71.2" transform="rotate(-90 88.6 71.2)">48</text>
<text x="91.2" y="71.2" transform="rotate(-90 91.2 71.2)">47</text>
<text x="93.7" y="71.2" transform="rotate(-90 93.7 71.2)">46</text>
<text x="96.3" y="71.2" transform="rotate(-90 96.3 71.2)">45</text>
<text x="98.8" y="71.2" transform="rotate(-90 98.8 71.2)">44</text>
<text x="101.3" y="71.2" transform="rotate(-90 101.3 71.2)">43</text>
<text x="103.9" y="71.2" transform="rotate(-90 103.9 71.2)">42</text>
<text x="106.4" y="71.2" transform="rotate(-90 106.4 71.2)">41</text>
<text x="109" y="71.2" transform="rotate(-90 109 71.2)">40</text>
<text x="111.5" y="71.2" transform="rotate(-90 111.5 71.2)">39</text>
<text x="114" y="71.2" transform="rotate(-90 114 71.2)">38</text>
<text x="116.6" y="71.2" transform="rotate(-90 116.6 71.2)">37</text>
<text x="119.1" y="71.2" transform="rotate(-90 119.1 71.2)">36</text>
<text x="121.7" y="71.2" transform="rotate(-90 121.7 71.2)">35</text>
<text x="124.2" y="71.2" transform="rotate(-90 124.2 71.2)">34</text>
<text x="126.7" y="71.2" transform="rotate(-90 126.7 71.2)">33</text>
<text x="81.2" y="77.2">49</text>
<text x="132" y="77.2">32</text>
<text x="81.2" y="79.8">50</text>
<text x="81.2" y="82.3">51</text>
<text x="132" y="82.3">30</text>
<text x="132" y="79.8">31</text>
<text x="177.7" y="78.5">1</text>
<text x="177.7" y="81">2</text>
<text x="177.7" y="83.6">3</text>
<text x="27.9" y="88.6">9</text>
<text x="81.2" y="84.8">52</text>
<text x="81.2" y="87.4">53</text>
<text x="81.2" y="89.9">54</text>
<text x="132" y="89.9">27</text>
<text x="132" y="87.4">28</text>
<text x="132" y="84.8">29</text>
<text x="177.7" y="86.1">4</text>
<text x="177.7" y="88.6">5</text>
<text x="27.9" y="93.7">7</text>
<text x="27.9" y="91.2">8</text>
<text x="81.2" y="92.5">55</text>
<text x="81.2" y="95">56</text>
<text x="132" y="95">25</text>
<text x="132" y="92.5">26</text>
<text x="177.7" y="91.2">6</text>
<text x="177.7" y="93.7">7</text>
<text x="27.9" y="101.3">4</text>
<text x="27.9" y="98.8">5</text>
<text x="27.9" y="96.3">6</text>
<text x="81.2" y="97.5">57</text>
<text x="81.2" y="100.1">58</text>
<text x="132" y="100.1">23</text>
<text x="132" y="97.5">24</text>
<text x="177.1" y="101.3">10</text>
<text x="177.7" y="96.3">8</text>
<text x="177.7" y="98.8">9</text>
<text x="27.9" y="106.4">2</text>
<text x="27.9" y="103.9">3</text>
<text x="81.2" y="102.6">59</text>
<text x="81.2" y="105.2">60</text>
<text x="81.2" y="107.7">61</text>
<text x="132" y="107.7">20</text>
<text x="132" y="105.2">21</text>
<text x="132" y="102.6">22</text>
<text x="177.1" y="103.9">11</text>
<text x="27.9" y="109">1</text>
<text x="81.2" y="110.2">62</text>
<text x="81.2" y="112.8">63</text>
<text x="132" y="112.8">18</text>
<text x="132" y="110.2">19</text>
<text x="81.2" y="115.3">64</text>
<text x="132" y="115.3">17</text>
<text x="88.6" y="125.2" transform="rotate(-90 88.6 125.2)">1</text>
<text x="91.2" y="125.2" transform="rotate(-90 91.2 125.2)">2</text>
<text x="93.7" y="125.2" transform="rotate(-90 93.7 125.2)">3</text>
<text x="96.3" y="125.2" transform="rotate(-90 96.3 125.2)">4</text>
<text x="98.8" y="125.2" transform="rotate(-90 98.8 125.2)">5</text>
<text x="101.3" y="125.2" transform="rotate(-90 101.3 125.2)">6</text>
<text x="103.9" y="125.2" transform="rotate(-90 103.9 125.2)">7</text>
<text x="106.4" y="125.2" transform="rotate(-90 106.4 125.2)">8</text>
<text x="109" y="125.2" transform="rotate(-90 109 125.2)">9</text>
<text x="111.5" y="125.8" transform="rotate(-90 111.5 125.8)">10</text>
<text x="114" y="125.8" transform="rotate(-90 114 125.8)">11</text>
<text x="116.6" y="125.8" transform="rotate(-90 116.6 125.8)">12</text>
<text x="119.1" y="125.8" transform="rotate(-90 119.1 125.8)">13</text>
<text x="121.7" y="125.8" transform="rotate(-90 121.7 125.8)">14</text>
<text x="124.2" y="125.8" transform="rotate(-90 124.2 125.8)">15</text>
<text x="126.7" y="125.8" transform="rotate(-90 126.7 125.8)">16</text>
<text x="215.2" y="125.5">2</text>
<text x="222" y="120.1" transform="rotate(-90 222 120.1)">4</text>
<text x="224.5" y="120.1" transform="rotate(-90 224.5 120.1)">5</text>
<text x="215.2" y="128">3</text>
<text x="215.2" y="133.1">1</text>
</g>
<g font-size="1.8" fill="#840000">
<text x="201.9" y="32.7">3V3</text>
<text x="89.9" y="38.4" transform="rotate(-90 89.9 38.4)">D5</text>
<text x="92.4" y="38.4" transform="rotate(-90 92.4 38.4)">D3</text>
<text x="94.9" y="38.2" transform="rotate(-90 94.9 38.2)">A5</text>
<text x="97.5" y="38.2" transform="rotate(-90 97.5 38.2)">A4</text>
<text x="100" y="38.4" transform="rotate(-90 100 38.4)">D4</text>
<text x="102.6" y="38.4" transform="rotate(-90 102.6 38.4)">D2</text>
<text x="105.1" y="38.4" transform="rotate(-90 105.1 38.4)">D7</text>
<text x="107.6" y="38.2" transform="rotate(-90 107.6 38.2)">5V</text>
<text x="110.2" y="39.6" transform="rotate(-90 110.2 39.6)">D10</text>
<text x="112.7" y="39.6" transform="rotate(-90 112.7 39.6)">D12</text>
<text x="115.3" y="38.4" transform="rotate(-90 115.3 38.4)">D6</text>
<text x="120.3" y="39.6" transform="rotate(-90 120.3 39.6)">D13</text>
<text x="122.9" y="39.6" transform="rotate(-90 122.9 39.6)">D11</text>
<text x="75.9" y="55.7" transform="rotate(-90 75.9 55.7)">5V</text>
<text x="120.3" y="55.7" transform="rotate(-90 120.3 55.7)">D13</text>
<text x="201.8" y="59.4">5V</text>
<text x="89.9" y="67.2" transform="rotate(-90 89.9 67.2)">A5</text>
<text x="92.4" y="67.2" transform="rotate(-90 92.4 67.2)">A4</text>
<text x="94.9" y="67.2" transform="rotate(-90 94.9 67.2)">D5</text>
<text x="97.5" y="67.2" transform="rotate(-90 97.5 67.2)">D4</text>
<text x="100" y="67.2" transform="rotate(-90 100 67.2)">D3</text>
<text x="102.6" y="67.2" transform="rotate(-90 102.6 67.2)">D2</text>
<text x="105.1" y="67.2" transform="rotate(-90 105.1 67.2)">D6</text>
<text x="107.6" y="67.2" transform="rotate(-90 107.6 67.2)">D7</text>
<text x="112.7" y="67.2" transform="rotate(-90 112.7 67.2)">5V</text>
<text x="117.8" y="67.2" transform="rotate(-90 117.8 67.2)">D10</text>
<text x="122.9" y="67.2" transform="rotate(-90 122.9 67.2)">D12</text>
<text x="125.4" y="67.2" transform="rotate(-90 125.4 67.2)">D11</text>
<text x="59.4" y="73.5" transform="rotate(-90 59.4 73.5)">5V</text>
<text x="67" y="73.5" transform="rotate(-90 67 73.5)">5V</text>
<text x="136" y="83.5">D1TX</text>
<text x="136" y="81">D0RX</text>
<text x="147" y="81.1" transform="rotate(-90 147 81.1)">5V</text>
<text x="153.4" y="83.7" transform="rotate(-90 153.4 83.7)">5V</text>
<text x="169.9" y="82.2">D0RX</text>
<text x="170.2" y="79.7">D1TX</text>
<text x="31.9" y="89.9">5V</text>
<text x="77.3" y="88.6">A0</text>
<text x="136" y="88.6">D8</text>
<text x="136" y="86">D9</text>
<text x="171.5" y="89.9">RST</text>
<text x="172.4" y="84.8">D9</text>
<text x="172.4" y="87.3">D8</text>
<text x="31.9" y="92.4">A0</text>
<text x="155.1" y="93.7">MD</text>
<text x="172.2" y="92.4">MD</text>
<text x="172.6" y="94.9">5V</text>
<text x="50.7" y="96.2">5V</text>
<text x="155.1" y="97.5">5V</text>
<text x="172.1" y="97.5">D+</text>
<text x="31.9" y="102.6">A3</text>
<text x="31.9" y="105.1">A2</text>
<text x="31.9" y="107.6">A1</text>
<text x="75.1" y="103.8">AREF</text>
<text x="136" y="106.4">5V</text>
<text x="146.2" y="103.8">RST</text>
<text x="171.4" y="105.1">3V3</text>
<text x="172.1" y="102.6">D-</text>
<text x="40.8" y="110.2">AREF</text>
<text x="77.3" y="111.4">A3</text>
<text x="77.3" y="114">A2</text>
<text x="136" y="108.9">3V3</text>
<text x="136" y="114">D-</text>
<text x="136" y="111.4">D+</text>
<text x="77.3" y="116.5">A1</text>
<text x="27.8" y="120.3">5V</text>
<text x="97.5" y="130.9" transform="rotate(-90 97.5 130.9)">3V3</text>
<text x="115.3" y="129.7" transform="rotate(-90 115.3 129.7)">5V</text>
<text x="122.9" y="131.9" transform="rotate(-90 122.9 131.9)">5V</text>
<text x="210.2" y="126.7">D-</text>
<text x="210.2" y="129.2">D+</text>
<text x="210.7" y="134.3">5V</text>
</g>
</svg>
